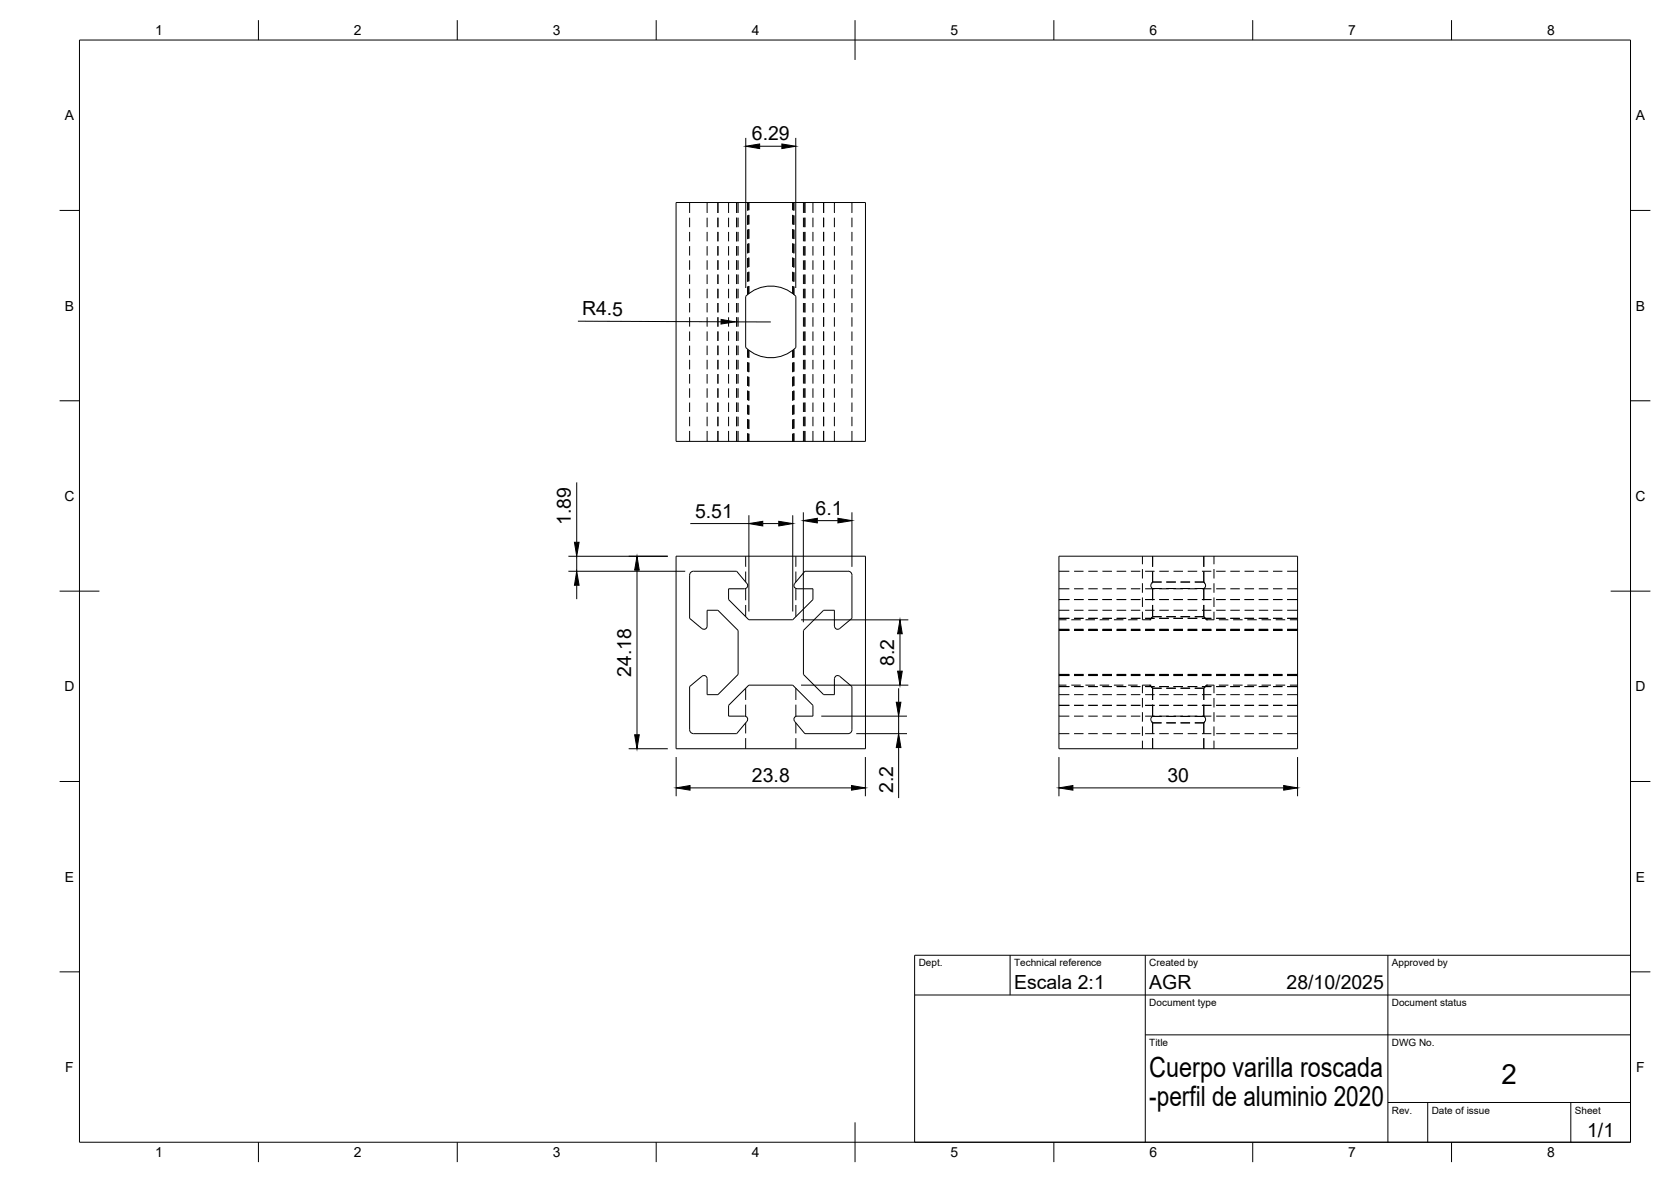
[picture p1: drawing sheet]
<svg xmlns="http://www.w3.org/2000/svg" width="420mm" height="297mm" viewBox="0 0 420 297" stroke-linecap="round" stroke-linejoin="round" font-family="sans-serif">
<!-- layer: Hidden -->
<g fill="none" stroke="#000" stroke-width=".25">
<path d="M173.4 50.9v2.6M173.4 54.7v2.4M173.4 58.3v2.3M177.8 50.9v2.6M177.8 54.7v2.4M177.8 58.3v2.3M180.5 50.9v2.6M180.5 54.7v2.4M180.5 58.3v2.3M183.2 50.9v2.6M183.2 54.7v2.4M183.2 58.3v2.3"/>
<path d="M185.2 50.9v2.6M185.2 54.7v2.4M185.2 58.3v2.3M185.6 50.9v2.6M185.6 54.7v2.4M185.6 58.3v2.3M188 50.9v2M188 54.1v2.4M188 57.7v2.4M188.3 50.9v1.9M188.3 54v2.4M188.3 57.6v2.4"/>
<path d="M199.3 50.9v1.9M199.3 54v2.4M199.3 57.6v2.4M199.6 50.9v2M199.6 54.1v2.4M199.6 57.7v2.4M202 50.9v2.6M202 54.7v2.4M202 58.3v2.3M202.4 50.9v2.6M202.4 54.7v2.4M202.4 58.3v2.3"/>
<path d="M204.4 50.9v2.6M204.4 54.7v2.4M204.4 58.3v2.3M207.1 50.9v2.6M207.1 54.7v2.4M207.1 58.3v2.3M209.8 50.9v2.6M209.8 54.7v2.4M209.8 58.3v2.3M214.2 50.9v2.6M214.2 54.7v2.4M214.2 58.3v2.3"/>
<path d="M173.4 61.9v2.3M173.4 65.4v2.4M173.4 69v2.4M173.4 72.6v2.4M173.4 76.1v2.4M173.4 79.7v2.4M177.8 61.9v2.3M177.8 65.4v2.4M177.8 69v2.4M177.8 72.6v2.4M177.8 76.1v2.4M177.8 79.7v2.4"/>
<path d="M180.5 61.9v2.3M180.5 65.4v2.4M180.5 69v2.4M180.5 72.6v2.4M180.5 76.1v2.4M180.5 79.7v2.4M183.2 61.9v2.3M183.2 65.4v2.4M183.2 69v2.4M183.2 72.6v2.4M183.2 76.1v2.4M183.2 79.7v2.4"/>
<path d="M185.2 61.9v2.3M185.2 65.4v2.4M185.2 69v2.4M185.2 72.6v2.4M185.2 76.1v2.4M185.2 79.7v2.4M185.6 61.9v2.3M185.6 65.4v2.4M185.6 69v2.4M185.6 72.6v2.4M185.6 76.1v2.4M185.6 79.7v2.4"/>
<path d="M188 61.3v2.4M188 64.8v2.4M188 68.4v2.4M188 72v2M188.3 61.2v2.3M188.3 64.7v2.4M188.3 68.3v2.4M188.3 71.9v1.9M199.3 61.2v2.3M199.3 64.7v2.4M199.3 68.3v2.4M199.3 71.9v1.9"/>
<path d="M199.6 61.3v2.4M199.6 64.8v2.4M199.6 68.4v2.4M199.6 72v2M202 61.9v2.3M202 65.4v2.4M202 69v2.4M202 72.6v2.4M202 76.1v2.4M202 79.7v2.4M202.4 61.9v2.3M202.4 65.4v2.4"/>
<path d="M202.4 69v2.4M202.4 72.6v2.4M202.4 76.1v2.4M202.4 79.7v2.4M204.4 61.9v2.3M204.4 65.4v2.4M204.4 69v2.4M204.4 72.6v2.4M204.4 76.1v2.4M204.4 79.7v2.4M207.1 61.9v2.3M207.1 65.4v2.4"/>
<path d="M207.1 69v2.4M207.1 72.6v2.4M207.1 76.1v2.4M207.1 79.7v2.4M209.8 61.9v2.3M209.8 65.4v2.4M209.8 69v2.4M209.8 72.6v2.4M209.8 76.1v2.4M209.8 79.7v2.4M214.2 61.9v2.3M214.2 65.4v2.4"/>
<path d="M214.2 69v2.4M214.2 72.6v2.4M214.2 76.1v2.4M214.2 79.7v2.4M173.4 83.3v2.4M173.4 86.9v2.3M173.4 90.4v2.4M173.4 94v2.4M173.4 97.6v2.4M177.8 83.3v2.4M177.8 86.9v2.3M177.8 90.4v2.4"/>
<path d="M177.8 94v2.4M177.8 97.6v2.4M180.5 83.3v2.4M180.5 86.9v2.3M180.5 90.4v2.4M180.5 94v2.4M180.5 97.6v2.4M183.2 83.3v2.4M183.2 86.9v2.3M183.2 90.4v2.4M183.2 94v2.4M183.2 97.6v2.4"/>
<path d="M185.2 83.3v2.4M185.2 86.9v2.3M185.2 90.4v2.4M185.2 94v2.4M185.2 97.6v2.4M185.6 83.3v2.4M185.6 86.9v2.3M185.6 90.4v2.4M185.6 94v2.4M185.6 97.6v2.4M188 87.8v2M188 91v2.4"/>
<path d="M188 94.6v2.4M188 98.2v2.3M188.3 88v1.9M188.3 91.1v2.4M188.3 94.7v2.4M188.3 98.3v2.4M199.3 88v1.9M199.3 91.1v2.4M199.3 94.7v2.4M199.3 98.3v2.4M199.6 87.8v2M199.6 91v2.4"/>
<path d="M199.6 94.6v2.4M199.6 98.2v2.3M202 83.3v2.4M202 86.9v2.3M202 90.4v2.4M202 94v2.4M202 97.6v2.4M202.4 83.3v2.4M202.4 86.9v2.3M202.4 90.4v2.4M202.4 94v2.4M202.4 97.6v2.4"/>
<path d="M204.4 83.3v2.4M204.4 86.9v2.3M204.4 90.4v2.4M204.4 94v2.4M204.4 97.6v2.4M207.1 83.3v2.4M207.1 86.9v2.3M207.1 90.4v2.4M207.1 94v2.4M207.1 97.6v2.4M209.8 83.3v2.4M209.8 86.9v2.3"/>
<path d="M209.8 90.4v2.4M209.8 94v2.4M209.8 97.6v2.4M214.2 83.3v2.4M214.2 86.9v2.3M214.2 90.4v2.4M214.2 94v2.4M214.2 97.6v2.4M173.4 101.2v2.3M173.4 104.7v2.4M173.4 108.3v2.6M177.8 101.2v2.3"/>
<path d="M177.8 104.7v2.4M177.8 108.3v2.6M180.5 101.2v2.3M180.5 104.7v2.4M180.5 108.3v2.6M183.2 101.2v2.3M183.2 104.7v2.4M183.2 108.3v2.6M185.2 101.2v2.3M185.2 104.7v2.4M185.2 108.3v2.6M185.6 101.2v2.3"/>
<path d="M185.6 104.7v2.4M185.6 108.3v2.6M188 101.7v2.4M188 105.3v2.4M188 108.9v2M188.3 101.9v2.3M188.3 105.4v2.4M188.3 109v1.9M199.3 101.9v2.3M199.3 105.4v2.4M199.3 109v1.9M199.6 101.7v2.4"/>
<path d="M199.6 105.3v2.4M199.6 108.9v2M202 101.2v2.3M202 104.7v2.4M202 108.3v2.6M202.4 101.2v2.3M202.4 104.7v2.4M202.4 108.3v2.6M204.4 101.2v2.3M204.4 104.7v2.4M204.4 108.3v2.6M207.1 101.2v2.3"/>
<path d="M207.1 104.7v2.4M207.1 108.3v2.6M209.8 101.2v2.3M209.8 104.7v2.4M209.8 108.3v2.6M214.2 101.2v2.3M214.2 104.7v2.4M214.2 108.3v2.6M187.5 139.8v2.6M200.1 139.8v2.6M287.3 139.8v2M289.8 139.8v2.6"/>
<path d="M302.7 139.8v2.6M305.2 139.8v2M187.5 143.6v2.7M187.5 147.9v2.9M187.5 152v3M200.1 143.6v2.7M200.1 147.9v2.9M200.1 152v3M266.3 150.7h2.6M266.3 155.8h1.9M266.3 158.4h2.6M266.3 153.4h2.6"/>
<path d="M266.3 155.4h2.6M266.3 143.6h2.6M266.3 148h2.6M266.3 158.2h2.6M269.4 155.8h2.3M270.1 150.7h2.3M270.1 158.4h2.3M270.1 153.4h2.3M270.1 155.4h2.3M270.1 143.6h2.3M270.1 148h2.3M270.1 158.2h2.3"/>
<path d="M272.9 155.8h2.4M273.6 150.7h2.4M273.6 158.4h2.4M273.6 153.4h2.4M273.6 155.4h2.4M273.6 143.6h2.4M273.6 148h2.4M273.6 158.2h2.4M276.5 155.8h2.4M277.2 150.7h2.4M277.2 158.4h2.4M277.2 153.4h2.4"/>
<path d="M277.2 155.4h2.4M277.2 143.6h2.4M277.2 148h2.4M277.2 158.2h2.4M280.1 155.8h2.4M280.8 150.7h2.4M280.8 158.4h2.4M280.8 153.4h2.4M280.8 155.4h2.4M280.8 143.6h2.4M280.8 148h2.4M280.8 158.2h2.4"/>
<path d="M283.7 155.8h2.3M284.4 150.7h2.3M284.4 158.4h2.3M284.4 153.4h2.3M284.4 155.4h2.3M284.4 143.6h2.3M284.4 148h2.3M284.4 158.2h2.3M287.2 155.8h1.9M287.3 143v2.4M287.3 146.6v2.4M287.3 150.1v2.4"/>
<path d="M287.3 153.7v2.1M287.9 150.7h2.4M287.9 158.4h2.4M287.9 153.4h2.4M287.9 155.4h2.4M287.9 143.6h2.4M287.9 148h2.4M287.9 158.2h2.4M289.1 155.8h.1M289.8 146.3l-.4 .7 .1 .6 .3 .3M289.8 155l-.7 .8M289.8 147.9h.1"/>
<path d="M289.8 143.6v2.7M289.8 147.9v2.9M289.8 152v3M289.8 147.9h2.3M289.8 146.3h2.3M289.8 155h2.3M291.5 150.7h2.4M291.5 158.4h2.4M291.5 153.4h2.4M291.5 155.4h2.4M291.5 143.6h2.4M291.5 148h2.4"/>
<path d="M291.5 158.2h2.4M292.1 155h-2.3l-.7 .8M293.3 147.9h2.4M293.3 155h2.4M293.3 146.3h2.4M295.1 150.7h2.4M295.1 158.4h2.4M295.1 153.4h2.4M295.1 155.4h2.4M295.1 143.6h2.4M295.1 148h2.4M295.1 158.2h2.4"/>
<path d="M296.8 147.9h2.4M296.8 155h2.4M296.8 146.3h2.4M298.6 150.7h2.4M298.6 158.4h2.4M298.6 153.4h2.4M298.6 155.4h2.4M298.6 143.6h2.4M298.6 148h2.4M298.6 158.2h2.4M300.4 155h2.3l.7 .8M300.4 147.9h2.3"/>
<path d="M300.4 146.3h2.3M300.4 155h2.3M302.2 150.7h2.4M302.2 158.4h2.4M302.2 153.4h2.4M302.2 155.4h2.4M302.2 143.6h2.4M302.2 148h2.4M302.2 158.2h2.4M302.7 147.9h.1M302.7 155l.7 .8M302.7 146.3l.4 .7-.1 .6-.3 .3"/>
<path d="M302.7 143.6v2.7M302.7 147.9v2.9M302.7 152v3M303.4 155.8h.1M303.4 155.8h1.9M305.2 143v2.4M305.2 146.6v2.4M305.2 150.1v2.4M305.2 153.7v2.1M305.8 150.7h2.4M305.8 158.4h2.4M305.8 153.4h2.4"/>
<path d="M305.8 155.4h2.4M305.8 143.6h2.4M305.8 148h2.4M305.8 158.2h2.4M306.5 155.8h2.4M309.4 150.7h2.3M309.4 158.4h2.3M309.4 153.4h2.3M309.4 155.4h2.3M309.4 143.6h2.3M309.4 148h2.3M309.4 158.2h2.3"/>
<path d="M310 155.8h2.4M312.9 150.7h2.4M312.9 158.4h2.4M312.9 153.4h2.4M312.9 155.4h2.4M312.9 143.6h2.4M312.9 148h2.4M312.9 158.2h2.4M313.6 155.8h2.4M316.5 150.7h2.4M316.5 158.4h2.4M316.5 153.4h2.4"/>
<path d="M316.5 155.4h2.4M316.5 143.6h2.4M316.5 148h2.4M316.5 158.2h2.4M317.2 155.8h2.4M320.1 150.7h2.4M320.1 158.4h2.4M320.1 153.4h2.4M320.1 155.4h2.4M320.1 143.6h2.4M320.1 148h2.4M320.1 158.2h2.4"/>
<path d="M320.8 155.8h2.4M323.6 150.7h2.7M323.6 158.4h2.7M323.6 153.4h2.7M323.6 155.4h2.7M323.6 143.6h2.7M323.6 148h2.7M323.6 158.2h2.7M324.3 155.8h2M187.5 173v2.9M187.5 177.1v2.9M200.1 172.9v3"/>
<path d="M200.1 177.1v2.9M266.3 177.3h2.6M266.3 172.2h1.9M266.3 169.5h2.6M266.3 172.5h2.6M266.3 180h2.6M266.3 174.6h2.6M266.3 169.8h2.6M269.4 172.2h2.3M270.1 177.3h2.3M270.1 169.5h2.3M270.1 172.5h2.3"/>
<path d="M270.1 180h2.3M270.1 174.6h2.3M270.1 169.8h2.3M272.9 172.2h2.4M273.6 177.3h2.4M273.6 169.5h2.4M273.6 172.5h2.4M273.6 180h2.4M273.6 174.6h2.4M273.6 169.8h2.4M276.5 172.2h2.4M277.2 177.3h2.4"/>
<path d="M277.2 169.5h2.4M277.2 172.5h2.4M277.2 180h2.4M277.2 174.6h2.4M277.2 169.8h2.4M280.1 172.2h2.4M280.8 177.3h2.4M280.8 169.5h2.4M280.8 172.5h2.4M280.8 180h2.4M280.8 174.6h2.4M280.8 169.8h2.4"/>
<path d="M283.7 172.2h2.3M284.4 177.3h2.3M284.4 169.5h2.3M284.4 172.5h2.3M284.4 180h2.3M284.4 174.6h2.3M284.4 169.8h2.3M287.2 172.2h1.9M287.3 172.2v2M287.3 175.4v2.4M287.3 179v2.4M287.9 177.3h2.4"/>
<path d="M287.9 169.5h2.4M287.9 172.5h2.4M287.9 180h2.4M287.9 174.6h2.4M287.9 169.8h2.4M289.1 172.2l.7 .7M289.1 172.2h.1M289.8 172.9v3M289.8 177.1v2.9M289.8 172.9h2.3M291.5 177.3h2.4M291.5 169.5h2.4"/>
<path d="M291.5 172.5h2.4M291.5 180h2.4M291.5 174.6h2.4M291.5 169.8h2.4M293.3 172.9h2.4M295.1 177.3h2.4M295.1 169.5h2.4M295.1 172.5h2.4M295.1 180h2.4M295.1 174.6h2.4M295.1 169.8h2.4M296.8 172.9h2.4"/>
<path d="M298.6 177.3h2.4M298.6 169.5h2.4M298.6 172.5h2.4M298.6 180h2.4M298.6 174.6h2.4M298.6 169.8h2.4M300.4 172.9h2.3M302.2 177.3h2.4M302.2 169.5h2.4M302.2 172.5h2.4M302.2 180h2.4M302.2 174.6h2.4"/>
<path d="M302.2 169.8h2.4M302.7 172.9v3M302.7 177.1v2.9M303.4 172.2l-.7 .8M303.4 172.2h.1M303.4 172.2h1.9M305.2 172.2v2M305.2 175.4v2.4M305.2 179v2.4M305.8 177.3h2.4M305.8 169.5h2.4M305.8 172.5h2.4"/>
<path d="M305.8 180h2.4M305.8 174.6h2.4M305.8 169.8h2.4M306.5 172.2h2.4M309.4 177.3h2.3M309.4 169.5h2.3M309.4 172.5h2.3M309.4 180h2.3M309.4 174.6h2.3M309.4 169.8h2.3M310 172.2h2.4M312.9 177.3h2.4"/>
<path d="M312.9 169.5h2.4M312.9 172.5h2.4M312.9 180h2.4M312.9 174.6h2.4M312.9 169.8h2.4M313.6 172.2h2.4M316.5 177.3h2.4M316.5 169.5h2.4M316.5 172.5h2.4M316.5 180h2.4M316.5 174.6h2.4M316.5 169.8h2.4"/>
<path d="M317.2 172.2h2.4M320.1 177.3h2.4M320.1 169.5h2.4M320.1 172.5h2.4M320.1 180h2.4M320.1 174.6h2.4M320.1 169.8h2.4M320.8 172.2h2.4M323.6 177.3h2.7M323.6 169.5h2.7M323.6 172.5h2.7M323.6 180h2.7"/>
<path d="M323.6 174.6h2.7M323.6 169.8h2.7M324.3 172.2h2M187.5 181.7v2.6M187.5 185.5v2.7M200.1 181.7v2.6M200.1 185.5v2.7M266.3 184.4h2.6M270.1 184.4h2.3M273.6 184.4h2.4M277.2 184.4h2.4M280.8 184.4h2.4"/>
<path d="M284.4 184.4h2.3M287.3 182.5v2.4M287.3 186.1v2.1M287.9 184.4h2.4M289.8 180l-.4 .6v.5l.4 .6M289.8 180h.1M289.8 181.7v2.6M289.8 185.5v2.7M289.8 181.7h2.3M289.8 180h2.3M291.5 184.4h2.4M293.3 181.7h2.4"/>
<path d="M293.3 180h2.4M295.1 184.4h2.4M296.8 181.7h2.4M296.8 180h2.4M298.6 184.4h2.4M300.4 181.7h2.3M300.4 180h2.3M302.2 184.4h2.4M302.7 180l.4 .6v.5l-.4 .6M302.7 180h.1M302.7 181.7v2.6M302.7 185.5v2.7"/>
<path d="M305.2 182.5v2.4M305.2 186.1v2.1M305.8 184.4h2.4M309.4 184.4h2.3M312.9 184.4h2.4M316.5 184.4h2.4M320.1 184.4h2.4M323.6 184.4h2.7"/>
</g>
<!-- layer: Visible -->
<g fill="none" stroke="#000" stroke-width=".25">
<path d="M170 50.9h47.6v60h-47.6zM187.5 74.5a9 9 0 0 1 12.6 0v12.8a9 9 0 0 1-12.6 0zM170 139.8h47.6v48.4h-47.6zM266.3 139.8h60v48.4h-60zM173.4 144.6v10.8l3.1 2.6a.79 .79 0 0 0 .8 .1 .79 .79 0 0 0 .5-.7v-4h2.7l5.1 5v11.1l-5.1 5.1h-2.7v-4a.8 .8 0 0 0-.5-.8 .8 .8 0 0 0-.8 .2l-3.1 2.5v10.9a1.01 1.01 0 0 0 1 1h10.8l2.6-3.1a.79 .79 0 0 0 .1-.9 .79 .79 0 0 0-.7-.4h-4v-2.7l5.1-5.1h11l5.1 5.1v2.7h-4a.79 .79 0 0 0-.7 .4 .79 .79 0 0 0 .1 .9M174.4 143.6h10.8l2.6 3a.79 .79 0 0 1 .1 .9 .79 .79 0 0 1-.7 .4M174.4 143.5a1.01 1.01 0 0 0-1 1M187.2 148h-4v2.7l5.1 5.1h11l5.1-5.1v-2.7h-4M199.8 146.6a.79 .79 0 0 0-.1 .9 .79 .79 0 0 0 .7 .4M211.1 158a.79 .79 0 0 1-.8 .1 .79 .79 0 0 1-.5-.8v-3.9h-2.7l-5.1 5v11.1l5.1 5.1h2.7v-4a.81 .81 0 0 1 .5-.8 .81 .81 0 0 1 .8 .1l3.1 2.6v10.9a.97 .97 0 0 1-1 1h-10.8l-2.6-3.1M213.2 143.6h-10.8l-2.6 3M213.2 143.5a1.01 1.01 0 0 1 1 1"/>
<path d="M214.2 144.6v10.8l-3.1 2.6"/>
</g>
<!-- layer: BORDER -->
<g fill="none" stroke="#000" stroke-width=".25">
<path d="M20 10.1h390v276.9h-390zM65 5.1v5M115 5.1v5M165 5.1v5M215 5.1v10M265 5.1v5M315 5.1v5M365 5.1v5M15 52.9h5M410 52.9h5M15 100.7h5M410 100.7h5"/>
<path d="M15 148.6h10M405 148.6h10M15 196.4h5M410 196.4h5M15 244.2h5M410 244.2h5M65 287v5M115 287v5M165 287v5M215 282.1v9.9M265 287v5M315 287v5"/>
<path d="M365 287v5"/>
</g>
<!-- layer: TITLEBLOCK -->
<path d="M230 240.1h180v46.9h-180zM230 250h180M254 240.1v9.9M288 240.1v46.9M349 240.1v46.9M288 260.1h122M349 277.1h61M359 277.1v9.9M395 277.1v9.9" fill="none" stroke="#000" stroke-width=".25"/>
<!-- layer: FD_Dimensions -->
<g fill="none" stroke="#000" stroke-width=".25">
<path d="M187.5 34.7v37.7M191 36.8h5.6M200.1 34.7v37.7M145.3 80.7l36 .2M184.8 80.9h9M142.9 139.8h25M145 121.2v15.1M145 139.8v3.8M173.6 131.6h14.7M188.3 129.5v24.2M191.8 131.6h4M199.3 129.5v24.2"/>
<path d="M202 128.7v27.7M205.5 130.8h5.2M214.2 128.7v13.8M142.9 143.6h29.4M145 147.1v3.5M160.2 143.3v41.3M201.4 155.8h27M226.3 159.3v9.4M201.4 172.2h27M206.5 180h21.5M226 173v3.5M226 180v4.4"/>
<path d="M158.1 188.2h9.8M170 190.3v9.8M173.5 198h40.6M215.3 184.4h12.7M217.6 190.3v9.8M226 187.9v12.7M266.3 190.3v9.8M269.8 198h53M326.3 190.3v9.8"/>
</g>
<g fill="#000" stroke="#000" stroke-width=".25">
<path d="M187.5 36.8l3.5-.6v1.1zM196.6 36.2l3.5 .6-3.5 .5zM181.3 80.3l3.5 .6-3.5 .5zM144.4 136.3h1.2l-.6 3.5zM188.3 131.6l3.5-.6v1.2zM195.8 131l3.5 .6-3.5 .6zM202 130.8l3.5-.6v1.2zM210.7 130.2l3.5 .6-3.5 .6zM145 143.6l.6 3.5h-1.2zM160.2 139.8l.5 3.5h-1.1zM226.3 155.8l.6 3.5h-1.2zM225.4 176.5h1.1l-.5 3.5z"/>
<path d="M225.7 168.7h1.2l-.6 3.5zM159.6 184.6h1.1l-.5 3.6zM170 198l3.5-.6v1.2zM214.1 197.4l3.5 .6-3.5 .6zM226 184.4l.5 3.5h-1.1zM266.3 198l3.5-.6v1.2zM322.8 197.4l3.5 .6-3.5 .6z"/>
</g>
<g font-size="7">
<text x="289" y="270.6">Cuerpo varilla roscada</text>
<text x="377.5" y="272.3">2</text>
<text x="289" y="278.1">-perfil de aluminio 2020</text>
</g>
<g font-size="4.9">
<text x="189.1" y="35.3">6.29</text>
<text x="146.3" y="79.3">R4.5</text>
<text x="143.6" y="131.9" transform="rotate(-90 143.6 131.9)">1.89</text>
<text x="174.8" y="130.1">5.51</text>
<text x="205.1" y="129.4">6.1</text>
<text x="224.8" y="167.3" transform="rotate(-90 224.8 167.3)">8.2</text>
<text x="158.7" y="170.1" transform="rotate(-90 158.7 170.1)">24.18</text>
<text x="189.1" y="196.5">23.8</text>
<text x="293.6" y="196.5">30</text>
<text x="224.6" y="199.3" transform="rotate(-90 224.6 199.3)">2.2</text>
<text x="255" y="248.5">Escala 2:1</text>
<text x="289" y="248.5">AGR</text>
<text x="323.5" y="248.5">28/10/2025</text>
<text x="399.1" y="285.7">1/1</text>
</g>
<g font-size="3.5">
<text x="39" y="8.8">1</text>
<text x="89" y="8.8">2</text>
<text x="139" y="8.8">3</text>
<text x="189" y="8.8">4</text>
<text x="239" y="8.8">5</text>
<text x="289" y="8.8">6</text>
<text x="339" y="8.8">7</text>
<text x="389" y="8.8">8</text>
<text x="16.3" y="30.2">A</text>
<text x="411.3" y="30.2">A</text>
<text x="16.3" y="78">B</text>
<text x="411.3" y="78">B</text>
<text x="16.2" y="125.9">C</text>
<text x="411.2" y="125.9">C</text>
<text x="16.2" y="173.7">D</text>
<text x="411.2" y="173.7">D</text>
<text x="16.3" y="221.6">E</text>
<text x="411.3" y="221.6">E</text>
<text x="16.4" y="269.4">F</text>
<text x="411.4" y="269.4">F</text>
<text x="39" y="290.8">1</text>
<text x="89" y="290.8">2</text>
<text x="139" y="290.8">3</text>
<text x="189" y="290.8">4</text>
<text x="239" y="290.8">5</text>
<text x="289" y="290.8">6</text>
<text x="339" y="290.8">7</text>
<text x="389" y="290.8">8</text>
</g>
<g font-size="2.5">
<text x="231" y="242.9">Dept.</text>
<text x="255" y="242.9">Technical reference</text>
<text x="289" y="242.9">Created by</text>
<text x="350" y="242.9">Approved by</text>
<text x="289" y="252.8">Document type</text>
<text x="350" y="252.8">Document status</text>
<text x="289" y="262.9">Title</text>
<text x="350" y="262.9">DWG No.</text>
<text x="350" y="279.9">Rev.</text>
<text x="360" y="279.9">Date of issue</text>
<text x="396" y="279.9">Sheet</text>
</g>
</svg>
